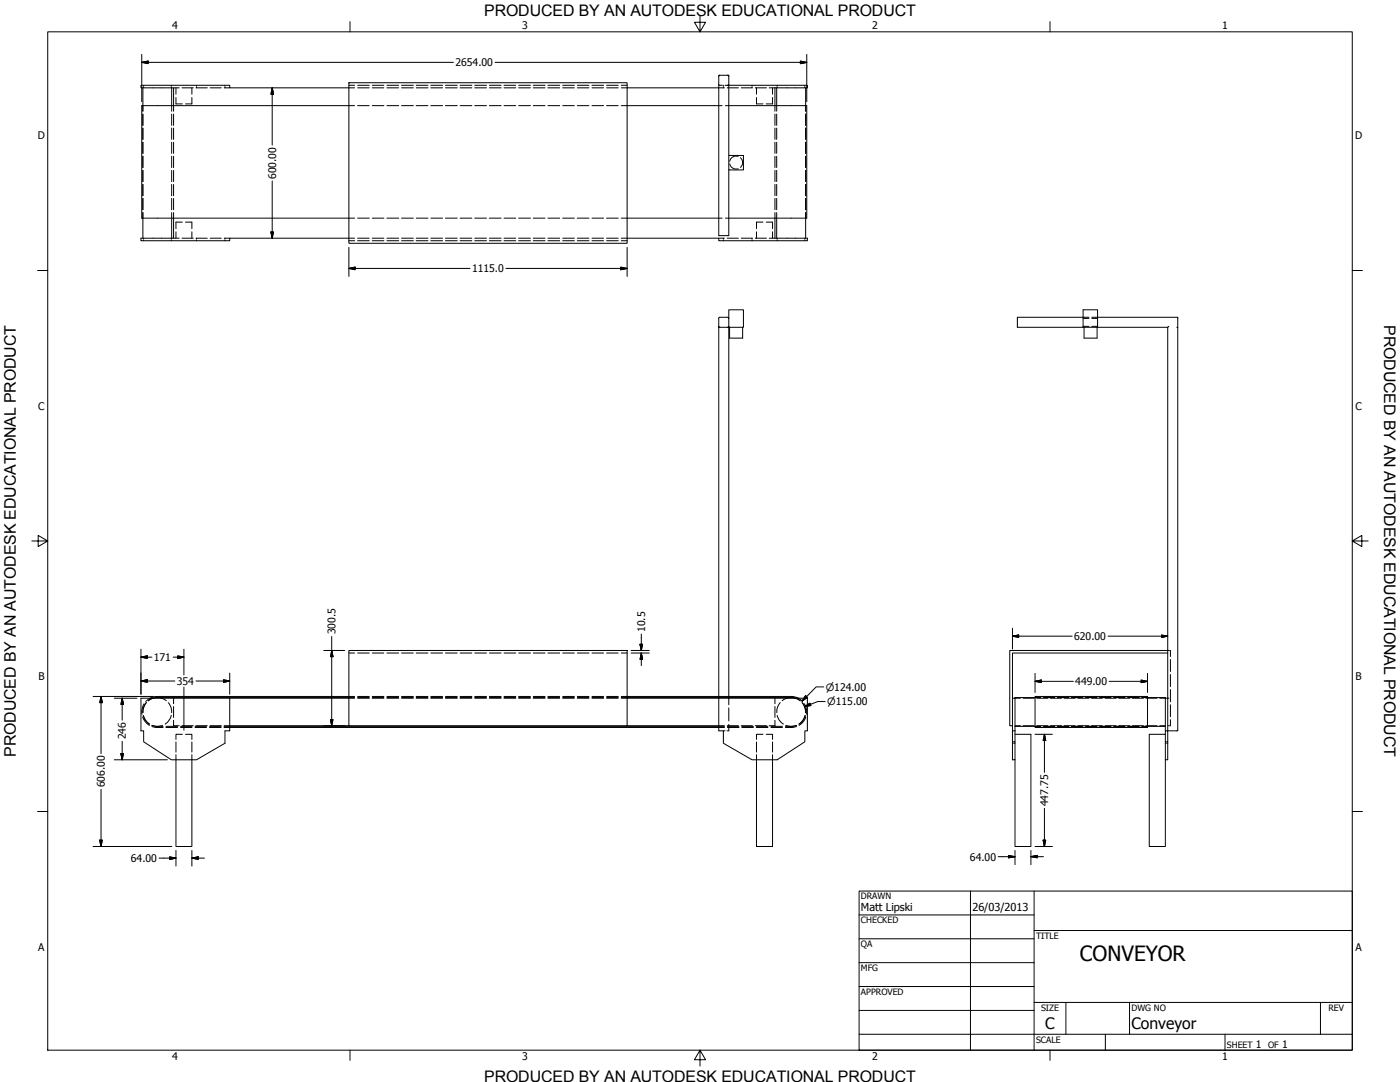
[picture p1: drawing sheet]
<svg xmlns="http://www.w3.org/2000/svg" width="559mm" height="432mm" viewBox="0 0 559 432" stroke-linecap="round" stroke-linejoin="round" font-family="sans-serif">
<!-- layer: Visible (ANSI) -->
<g fill="none" stroke="#000" stroke-width=".4">
<path d="M57 35.1v7.1M68.5 35.1v7.1M139.3 35.1h-47.6v-1.1h-35.4v1.1h13v7.1M139.3 33h111v64.1h-111zM250.3 35.1h36.6M290.9 34h31.4v1.1h-13v7.1M310 35.1v7.1M321.6 35.1v7.1M139.3 42.2h-82.7v44.9h82.7M250.3 42.2h36.6M290.9 42.2h31.1v44.9h-31.1M290.9 62h5.8v5.8h-5.8z"/>
<path d="M290.9 62v-32h-4v64h4v-26.2M57 87.1v8M68.5 87.1v8M69.3 87.1v8h-13v1h35.4v-1h47.6M250.3 87.1h36.6M309.3 87.1v8h13v1h-35.4v-1h-36.6M310 87.1v8M321.6 87.1v8M286.8 130.2l.5 .4h3.2l.4-.4M286.8 127l.5-.4h3.2l.4 .4M286.9 127.1v150.8M290.9 127.1v-3.5h5.8v7h-5.8v-.4"/>
<path d="M290.9 127.1v3.1M290.9 130.6v147.3M291.2 130.6v4.3h5.2v-4.3M432.3 123.6h5.8v7h-5.8zM432.3 126.6h-26.2v4h26.2M432.7 130.6v4.3h5.2v-4.3M438.1 126.6h32v4M438.1 130.6h28M466.1 130.6v148h.4M466.5 130.2l-.4 .4M469.7 130.6h.4v161.1h-4v-13.1h-1M139.3 259.6h111v30h-111z"/>
<path d="M466.1 259.6h-63.1v30h1.1M56.3 278.6h35.4v13.1h-1.9v4.9l-11.4 6.6h-10l-11.1-7.2v-4.3h-1zM91.7 278.6h47.6M139.3 278.4h-76.5l-1.7 .2 1.7-.2 1.6 .2M139.3 277.9h-76.5l-2.9 .7M250.3 278.4h65.5l1.7 .2-1.7-.2-1.7 .2M250.3 277.9h65.5l2.9 .7M286.9 278.4v.2h35.4v13.1h-1.1v4.3l-11 7.2h-10l-11.5-6.6v-4.9h-1.8v-13.1h-36.6M290.9 278.4v.2M404.1 278.6h1v13.1M404.1 278.6v13.1M413.1 277.9h44.9v12.4h-44.9z"/>
<path d="M413.1 278.4h-8v.2M458 278.4h7.1v13.3M466.1 260.6h-62v18M91.7 289.6h47.6M91.7 290.3h195.2M91.7 289.9h195.2M250.3 289.6h36.6M404.1 296h1v7.2h-1zM405.1 293.1h6.4v44.7h-6.4v-34.6M405.1 291.7h-1v4.3M405.1 289.9h8M405.1 291.7v4.3"/>
<path d="M458 289.9h7.1M465.1 293.1h-6.4v44.7h6.4v-34.6M465.1 291.7h1v4.3h-1zM465.1 296v7.2h1v-7.2M70.2 303.2v34.6h6.4v-34.6M301.9 303.2v34.6h6.5v-34.6"/>
</g>
<!-- layer: Hidden (ANSI) -->
<g fill="none" stroke="#000" stroke-width=".4">
<path d="M57.3 34v.4M57.3 34.7v.4M68.4 34v.4M68.4 34.7v.4M69.3 35.1h2.2M70.2 35.1v2.5M70.2 38.9v2.6h2.6M72.6 35.1h4.6M76.6 35.1v2.5M76.6 38.9v2.6h-2.6M78.2 35.1h4.5M78.4 34v.4"/>
<path d="M78.4 34.7v.4M83.9 35.1h4.4M89.5 35.1h2.2M89.8 34v.4M89.8 34.7v.4M139.3 35.1h2.2M139.3 34h2.2M142.7 35.1h4.7M142.7 34h4.7M148.6 35.1h4.6M148.6 34h4.6M154.4 35.1h4.7"/>
<path d="M154.4 34h4.7M160.3 35.1h4.7M160.3 34h4.7M166.1 35.1h4.7M166.1 34h4.7M172 35.1h4.7M172 34h4.7M177.8 35.1h4.7M177.8 34h4.7M183.6 35.1h4.7M183.6 34h4.7M189.5 35.1h4.7"/>
<path d="M189.5 34h4.7M195.3 35.1h4.7M195.3 34h4.7M201.2 35.1h4.7M201.2 34h4.7M207 35.1h4.7M207 34h4.7M212.9 35.1h4.7M212.9 34h4.7M218.7 35.1h4.7M218.7 34h4.7M224.6 35.1h4.6"/>
<path d="M224.6 34h4.6M230.4 35.1h4.7M230.4 34h4.7M236.3 35.1h4.6M236.3 34h4.6M242.1 35.1h4.7M242.1 34h4.7M248 35.1h2.3M248 34h2.3M286.9 33.7v.1M286.9 35.1h2.2M287 30.3l-.1 .2"/>
<path d="M287.1 34h1.3M287.3 30l-.2 .1M288.7 34v.4M288.7 34.7v.4M289.4 34h1.2M290.3 35.1h4.4M290.4 30l.2 .1M290.4 34h.5M290.8 30.3l.1 .2M290.9 33.7l-.1 .1M295.8 35.1h4.5M300.2 34v.4"/>
<path d="M300.2 34.7v.4M301.4 35.1h4.5M301.9 35.1v2.5M301.9 38.9v2.6h2.6M307 35.1h2.3M308.4 35.1v2.5M308.4 38.9v2.6h-2.6M310.2 34v.4M310.2 34.7v.4M321.2 34v.4M321.2 34.7v.4M57 42.2v2.2"/>
<path d="M57 45.5v4.5M57 51.1v4.5M57 56.8v4.4M68.5 42.2v2.2M68.5 45.5v4.5M68.5 51.1v4.5M68.5 56.8v4.4M69.3 42.2v2.2M69.3 45.5v4.5M69.3 51.1v4.5M69.3 56.8v4.4M139.3 42.2h2.2"/>
<path d="M142.7 42.2h4.7M148.6 42.2h4.6M154.4 42.2h4.7M160.3 42.2h4.7M166.1 42.2h4.7M172 42.2h4.7M177.8 42.2h4.7M183.6 42.2h4.7M189.5 42.2h4.7M195.3 42.2h4.7M201.2 42.2h4.7M207 42.2h4.7"/>
<path d="M212.9 42.2h4.7M218.7 42.2h4.7M224.6 42.2h4.6M230.4 42.2h4.7M236.3 42.2h4.6M242.1 42.2h4.7M248 42.2h2.3M286.9 42.2h1.3M289.6 42.2h1.3M309.3 42.2v2.2M309.3 45.5v4.5M309.3 51.1v4.5"/>
<path d="M309.3 56.8v4.4M310 42.2v2.2M310 45.5v4.5M310 51.1v4.5M310 56.8v4.4M321.6 42.2v2.2M321.6 45.5v4.5M321.6 51.1v4.5M321.6 56.8v4.4M57 62.4v4.5M57 68v4.5M57 73.6v4.5"/>
<path d="M57 79.2v4.5M68.5 62.4v4.5M68.5 68v4.5M68.5 73.6v4.5M68.5 79.2v4.5M69.3 62.4v4.5M69.3 68v4.5M69.3 73.6v4.5M69.3 79.2v4.5M291.3 65.4v.3a2.7 2.7 0 0 0 3.3 1.7M294.6 62.4a2.59 2.59 0 0 0-3.3 1.9M295.5 62.9l.2 .2a2.54 2.54 0 0 1-.2 3.7"/>
<path d="M309.3 62.4v4.5M309.3 68v4.5M309.3 73.6v4.5M309.3 79.2v4.5M310 62.4v4.5M310 68v4.5M310 73.6v4.5M310 79.2v4.5M321.6 62.4v4.5M321.6 68v4.5M321.6 73.6v4.5M321.6 79.2v4.5"/>
<path d="M57 84.8v2.3M57.3 95.1v.3M57.3 95.8v.3M68.4 95.1v.3M68.4 95.8v.3M68.5 84.8v2.3M69.3 84.8v2.3M69.3 95.1h2.2M70.2 92.5v2.6M72.6 95.1h4.6M72.8 88.6h-2.6v2.6M74 88.6h2.6v2.6"/>
<path d="M76.6 92.5v2.6M78.2 95.1h4.5M78.4 95.1v.3M78.4 95.8v.3M83.9 95.1h4.4M89.5 95.1h2.2M89.8 95.1v.3M89.8 95.8v.3M139.3 95.1h2.2M139.3 96.1h2.2M139.3 87.1h2.2M142.7 95.1h4.7"/>
<path d="M142.7 96.1h4.7M142.7 87.1h4.7M148.6 95.1h4.6M148.6 96.1h4.6M148.6 87.1h4.6M154.4 95.1h4.7M154.4 96.1h4.7M154.4 87.1h4.7M160.3 95.1h4.7M160.3 96.1h4.7M160.3 87.1h4.7M166.1 95.1h4.7"/>
<path d="M166.1 96.1h4.7M166.1 87.1h4.7M172 95.1h4.7M172 96.1h4.7M172 87.1h4.7M177.8 95.1h4.7M177.8 96.1h4.7M177.8 87.1h4.7M183.6 95.1h4.7M183.6 96.1h4.7M183.6 87.1h4.7M189.5 95.1h4.7"/>
<path d="M189.5 96.1h4.7M189.5 87.1h4.7M195.3 95.1h4.7M195.3 96.1h4.7M195.3 87.1h4.7M201.2 95.1h4.7M201.2 96.1h4.7M201.2 87.1h4.7M207 95.1h4.7M207 96.1h4.7M207 87.1h4.7M212.9 95.1h4.7"/>
<path d="M212.9 96.1h4.7M212.9 87.1h4.7M218.7 95.1h4.7M218.7 96.1h4.7M218.7 87.1h4.7M224.6 95.1h4.6M224.6 96.1h4.6M224.6 87.1h4.6M230.4 95.1h4.7M230.4 96.1h4.7M230.4 87.1h4.7M236.3 95.1h4.6"/>
<path d="M236.3 96.1h4.6M236.3 87.1h4.6M242.1 95.1h4.7M242.1 96.1h4.7M242.1 87.1h4.7M248 95.1h2.3M248 96.1h2.3M248 87.1h2.3M286.9 95.1h2.2M286.9 87.1h1.3M288.7 95.1v.3M288.7 95.8v.3"/>
<path d="M289.6 87.1h1.3M290.3 95.1h4.4M295.8 95.1h4.5M300.2 95.1v.3M300.2 95.8v.3M301.4 95.1h4.5M301.9 92.5v2.6M304.5 88.6h-2.6v2.6M305.8 88.6h2.6v2.6M307 95.1h2.3M308.4 92.5v2.6M309.3 84.8v2.3"/>
<path d="M310 84.8v2.3M310.2 95.1v.3M310.2 95.8v.3M321.2 95.1v.3M321.2 95.8v.3M321.6 84.8v2.3M286.9 130.6h.1M287.1 130.6h.2M290.4 130.6h.2M290.7 130.6h.2M432.3 127.1h2.4M432.3 130.2h2.4"/>
<path d="M432.3 126.6h2.4M435.8 127.1h2.3M435.8 130.2h2.3M435.8 126.6h2.3M466.1 259.6h.4M466.8 259.6h.4v2.4M59.2 279.7l1.9-1.1zM59.9 278.6l-1.7 1.4M64.5 278.6l1.9 1.1M69.3 278.6v2.3M139.3 278.6h2.2M139.3 260.6h2.2"/>
<path d="M139.3 277.9h2.2M139.3 278.4h2.2M142.7 278.6h4.7M142.7 260.6h4.7M142.7 277.9h4.7M142.7 278.4h4.7M148.6 278.6h4.6M148.6 260.6h4.6M148.6 277.9h4.6M148.6 278.4h4.6M154.4 278.6h4.7M154.4 260.6h4.7"/>
<path d="M154.4 277.9h4.7M154.4 278.4h4.7M160.3 278.6h4.7M160.3 260.6h4.7M160.3 277.9h4.7M160.3 278.4h4.7M166.1 278.6h4.7M166.1 260.6h4.7M166.1 277.9h4.7M166.1 278.4h4.7M172 278.6h4.7M172 260.6h4.7"/>
<path d="M172 277.9h4.7M172 278.4h4.7M177.8 278.6h4.7M177.8 260.6h4.7M177.8 277.9h4.7M177.8 278.4h4.7M183.6 278.6h4.7M183.6 260.6h4.7M183.6 277.9h4.7M183.6 278.4h4.7M189.5 278.6h4.7M189.5 260.6h4.7"/>
<path d="M189.5 277.9h4.7M189.5 278.4h4.7M195.3 278.6h4.7M195.3 260.6h4.7M195.3 277.9h4.7M195.3 278.4h4.7M201.2 278.6h4.7M201.2 260.6h4.7M201.2 277.9h4.7M201.2 278.4h4.7M207 278.6h4.7M207 260.6h4.7"/>
<path d="M207 277.9h4.7M207 278.4h4.7M212.9 278.6h4.7M212.9 260.6h4.7M212.9 277.9h4.7M212.9 278.4h4.7M218.7 278.6h4.7M218.7 260.6h4.7M218.7 277.9h4.7M218.7 278.4h4.7M224.6 278.6h4.6M224.6 260.6h4.6"/>
<path d="M224.6 277.9h4.6M224.6 278.4h4.6M230.4 278.6h4.7M230.4 260.6h4.7M230.4 277.9h4.7M230.4 278.4h4.7M236.3 278.6h4.6M236.3 260.6h4.6M236.3 277.9h4.6M236.3 278.4h4.6M242.1 278.6h4.7M242.1 260.6h4.7"/>
<path d="M242.1 277.9h4.7M242.1 278.4h4.7M248 278.6h2.3M248 260.6h2.3M248 277.9h2.3M248 278.4h2.3M286.9 277.9v.2M286.9 278.3v.1M290.9 277.9v.2M290.9 278.3v.1M290.9 278.6v2.6M309.3 278.6v2.3"/>
<path d="M314.1 278.6l-1.9 1.1M317.4 278.6l2 1.1-1.9-1.1M318.6 278.6l1.8 1.4M405.1 278.6h2.2M408.4 278.6h4.3M413.1 278.4h2.3M413.8 278.6h4.4M416.5 278.4h4.4M419.3 278.6h4.4M422.1 278.4h4.5M424.8 278.6h4.3M427.7 278.4h4.5"/>
<path d="M430.2 278.6h4.4M433.3 278.4h4.5M435.7 278.6h4.3M438.9 278.4h4.5M441.1 278.6h4.4M444.6 278.4h4.4M446.5 278.6h4.4M450.2 278.4h4.5M452 278.6h4.4M455.7 278.4h2.3M457.5 278.6h4.3M462.9 278.6h2.2"/>
<path d="M467.2 263.2v4.8M467.2 269.2v4.8M467.2 275.2v4.8M56.9 286.1l.9 1.7 1.8 1.7M57.2 285.5l.9 2 1.6 1.5-1.4-1.3zM57.5 280.9l-.9 2.3v1.9M58.4 280.4l-.3 .4a5.7 5.7 0 0 0-1.1 3.6 6.3 6.3 0 0 1 1.4-4zM60.6 289.9l1.7 .4h2.8M64.9 289.5a6.1 6.1 0 0 1-4.3 0l1.7 .4h2.8M66.2 290.3h4.7M66.2 289.9h4.7M67.2 280.4a5.9 5.9 0 0 1 1.3 4"/>
<path d="M68.4 285.5l-1.2 2.3-1.3 1.2M69.3 287.5v2.1h2.2M69.3 281.9v4.4M70.2 296.1v4.1M72.1 290.3h4.5M72.1 289.9h4.5M72.6 289.6h4.6M72.8 293.1h-2.6v2M74 293.1h2.6v2M76.6 296.1v4.1M77.9 290.3h4.5M77.9 289.9h4.5"/>
<path d="M78.2 289.6h4.5M83.6 290.3h4.7M83.6 289.9h4.7M83.9 289.6h4.4M89.4 290.3h2.3M89.4 289.9h2.3M89.5 289.6h2.2M286.9 289.6h2.2M286.9 290.3h2.3M286.9 289.9h2.3M288.7 291.7h.7M290.3 289.6h4.4"/>
<path d="M290.3 290.3h4.7M290.3 289.9h4.7M290.9 289.1v2.6h-.7M290.9 282.5v5.2M295.8 289.6h4.5M296.1 290.3h4.6M296.1 289.9h4.6M301.4 289.6h4.5M301.9 290.3h4.6M301.9 289.9h4.6M301.9 296.1v4.1M304.5 293.1h-2.6v2"/>
<path d="M305.8 293.1h2.6v2M307.7 290.3h4.6M307.7 289.9h4.6M308.4 296.1v4.1M309.3 287.5v2.1h-2.3M309.3 281.9v4.4M310.2 285.5a5.7 5.7 0 0 0 2.5 3.5M311.4 280.4a5.9 5.9 0 0 0-1.3 4M313.6 289.5h.1a6.1 6.1 0 0 0 4.2 0l-1.7 .4h-2.7M317.9 289.9l-1.6 .4h-2.8M320.2 280.4a5.2 5.2 0 0 1 1.3 4l.1-.1a5.6 5.6 0 0 0-1.4-3.9zM321.1 280.9a6.7 6.7 0 0 1 .8 4.2"/>
<path d="M321.4 285.5l-1.1 2.2-1.4 1.3 .6-.5a5.5 5.5 0 0 0 1.9-3zM321.6 286.1a6.4 6.4 0 0 1-2.6 3.4M404.1 296.6h.3M404.7 296.6h.4M405.1 289.6h2.2M408.4 289.6h4.3M413.1 289.9h2.3M413.8 289.6h4.4M416.5 289.9h4.4M419.3 289.6h4.4M422.1 289.9h4.5M424.8 289.6h4.3"/>
<path d="M427.7 289.9h4.5M430.2 289.6h4.4M433.3 289.9h4.5M435.7 289.6h4.3M438.9 289.9h4.5M441.1 289.6h4.4M444.6 289.9h4.4M446.5 289.6h4.4M450.2 289.9h4.5M452 289.6h4.4M455.7 289.9h2.3M457.5 289.6h4.3"/>
<path d="M462.9 289.6h2.2M465.1 296.6h.4M465.8 296.6h.3M466.1 289.6h.4M467.2 287.2v2.4h-.4M467.2 281.2v4.8M70.2 301.2v2M76.6 301.2v2M301.9 301.2v2M308.4 301.2v2"/>
</g>
<!-- layer: Border (ANSI) -->
<g fill="none" stroke="#000" stroke-width=".4">
<path d="M19 12.7h520.8v406.4h-520.8zM139.7 8.6v4.1M279.4 6.3v6.4l-2.2-3.8h4.4l-2.2 3.8M419.1 8.6v4.1M15 107.9h4M539.8 107.9h4M12.7 215.9h6.3l-3.8-2.2v4.4l3.8-2.2M539.8 215.9l3.8 2.2v-4.4l-3.8 2.2h6.3M15 323.8h4M539.8 323.8h4M139.7 419.1v4.1M279.4 419.1l2.2 3.8h-4.4l2.2-3.8v6.3"/>
<path d="M419.1 419.1v4.1"/>
</g>
<!-- layer: Title (ANSI) -->
<g fill="none" stroke="#000" stroke-width=".4">
<path d="M342.9 355.6h196.9v63.5h-196.9zM387.3 355.6v63.5M412.7 355.6v63.5M342.9 365.1h69.8M342.9 374.6h69.8M412.7 371.3h127.1M342.9 384.2h69.8M342.9 393.7h69.8M342.9 412.7h196.9M342.9 403.2h69.8M412.7 400h127.1M425.4 400v12.7"/>
<path d="M441.2 412.7v6.4M450.8 400v12.7M488.9 412.7v6.4M527 400v12.7"/>
</g>
<!-- layer: Dimension (ANSI) -->
<g fill="none" stroke="#000" stroke-width=".4">
<path d="M56.6 24.9l2.5-.5v1zM56.6 24.9h124.4M56.6 21.7v18.9M108.6 35.1l.6 2.5h-1.1zM108.6 35.1v22.8M197.6 24.9h124.4M319.5 24.4l2.5 .5-2.5 .5zM322 21.7v18.9M108.6 72.2v22.9M108.1 92.6h1.1l-.6 2.5zM139.3 98.7v11.6M250.3 98.7v11.6"/>
<path d="M139.3 107.1l2.4-.5v1zM139.3 107.1h48.3M201.9 107.1h48.4M247.8 106.6l2.5 .5-2.5 .5zM56.3 259.1v18M73.4 259.1v10.3M129.2 259.6h8.4M132.4 259.6l.5 2.5h-.9zM132.4 254v35.6M251.9 259.6h7.2M255.5 257.1h1l-.5 2.5zM256 253v6.6"/>
<path d="M404.1 253.9l2.5-.5v1zM404.1 253.9h23.8M404.1 250.7v8.3M442.3 253.9h23.8M463.6 253.4l2.5 .5-2.5 .5zM37.1 277.9h24.1M40.3 277.9l.5 2.5h-1zM40.3 277.9v22.8M45.6 278.6h9.1M48.8 278.6l.5 2.5h-1zM48.8 278.6v8.8M56.3 271.8l2.5-.5v1z"/>
<path d="M56.3 262.3l2.5-.6v1.1zM56.3 271.8h13.5M56.3 262.3h4.3M69.1 262.3h4.3M70.9 261.7l2.5 .6-2.5 .5zM73.4 274.2v17.2M78.2 271.8h13.5M89.2 271.3l2.5 .5-2.5 .5zM91.7 268.6v8.5M251.9 260.6h7.2M256 260.6l.5 2.5h-1zM256 260.6v5"/>
<path d="M321.6 277.6l.7 .7-2.1 1.5zM328.8 274.1h-3l-5.6 5.7M329.4 280h-3l-5.3 2M413.1 271.9l2.5-.5v1zM413.1 271.9h15.3M413.1 268.7v7.7M442.7 271.9h15.3M455.5 271.4l2.5 .5-2.5 .5zM458 268.7v7.7M48.8 295.8v7.4M129.2 289.6h8.4M132 287.1h.9l-.5 2.5z"/>
<path d="M321.1 282l2.2-1.3 .4 .9zM413.1 293.1h7M416.9 293.1l.5 2.4h-1zM416.9 293.1v15.1M40.3 315v22.8M45.6 303.2h21.2M48.3 300.7h1l-.5 2.5zM37.1 337.8h31.5M39.8 335.3h1l-.5 2.5zM70.2 339.4v6.2M76.6 339.4v6.2M405.1 339.4v5.7"/>
<path d="M411.5 339.4v5.7M413.1 337.8h7M416.4 335.3h1l-.5 2.5zM416.9 322.6v15.2M63.5 342.5h6.7M67.7 341.9l2.5 .6-2.5 .5zM76.6 342.5l2.5-.6v1.1zM76.6 342.5h5M398.4 341.9h6.7M402.6 341.4l2.5 .5-2.5 .4zM411.5 341.9l2.5-.5v.9zM411.5 341.9h5"/>
</g>
<g fill="#000" stroke="#000" stroke-width=".4">
<path d="M56.6 24.9l2.5-.5zM56.6 24.9l2.5-.5v1zM108.6 35.1l.6 2.5zM108.6 35.1l.6 2.5h-1.1zM319.5 25.4l2.5-.5zM319.5 24.4l2.5 .5-2.5 .5zM108.1 92.6l.5 2.5zM108.1 92.6h1.1l-.6 2.5zM139.3 107.1l2.4-.5zM139.3 107.1l2.4-.5v1zM247.8 107.6l2.5-.5zM247.8 106.6l2.5 .5-2.5 .5z"/>
<path d="M255.5 257.1l.5 2.5zM255.5 257.1h1l-.5 2.5zM404.1 253.9l2.5-.5zM404.1 253.9l2.5-.5v1zM463.6 254.4l2.5-.5zM463.6 253.4l2.5 .5-2.5 .5zM56.3 271.8l2.5-.5zM56.3 271.8l2.5-.5v1zM56.3 262.3l2.5-.6zM56.3 262.3l2.5-.6v1.1zM70.9 262.8l2.5-.5zM70.9 261.7l2.5 .6-2.5 .5z"/>
<path d="M89.2 272.3l2.5-.5zM89.2 271.3l2.5 .5-2.5 .5zM132.4 259.6l.5 2.5zM132.4 259.6l.5 2.5h-.9zM256 260.6l.5 2.5zM256 260.6l.5 2.5h-1zM321.6 277.6l-1.4 2.2zM321.6 277.6l.7 .7-2.1 1.5zM413.1 271.9l2.5-.5zM413.1 271.9l2.5-.5v1zM455.5 272.4l2.5-.5zM455.5 271.4l2.5 .5-2.5 .5z"/>
<path d="M40.3 277.9l.5 2.5zM40.3 277.9l.5 2.5h-1zM48.8 278.6l.5 2.5zM48.8 278.6l.5 2.5h-1zM132 287.1l.4 2.5zM132 287.1h.9l-.5 2.5zM321.1 282l2.2-1.3zM321.1 282l2.2-1.3 .4 .9zM416.9 293.1l.5 2.4zM416.9 293.1l.5 2.4h-1zM48.3 300.7l.5 2.5zM48.3 300.7h1l-.5 2.5z"/>
<path d="M39.8 335.3l.5 2.5zM39.8 335.3h1l-.5 2.5zM416.4 335.3l.5 2.5zM416.4 335.3h1l-.5 2.5zM67.7 343l2.5-.5zM67.7 341.9l2.5 .6-2.5 .5zM76.6 342.5l2.5-.6zM76.6 342.5l2.5-.6v1.1zM402.6 342.3l2.5-.4zM402.6 341.4l2.5 .5-2.5 .4zM411.5 341.9l2.5-.5zM411.5 341.9l2.5-.5v.9z"/>
</g>
<text font-size="8.4" x="431" y="383.5">CONVEYOR</text>
<g font-size="6.4">
<text x="552.4" y="129.8" transform="rotate(90 552.4 129.8)">PRODUCED BY AN AUTODESK EDUCATIONAL PRODUCT</text>
<text x="6.3" y="302" transform="rotate(-90 6.3 302)">PRODUCED BY AN AUTODESK EDUCATIONAL PRODUCT</text>
</g>
<g font-size="6.3">
<text x="193.3" y="6.3">PRODUCED BY AN AUTODESK EDUCATIONAL PRODUCT</text>
<text x="417.2" y="410.6">C</text>
<text x="451.6" y="410.7">Conveyor</text>
<text x="193.3" y="431.8">PRODUCED BY AN AUTODESK EDUCATIONAL PRODUCT</text>
</g>
<g font-size="4.4">
<text x="343.7" y="363.5">Matt Lipski</text>
<text x="388.1" y="363.7">26/03/2013</text>
</g>
<g font-size="4.2">
<text x="68.7" y="11.7">4</text>
<text x="208.4" y="11.7">3</text>
<text x="348.1" y="11.7">2</text>
<text x="487.8" y="11.7">1</text>
<text x="181.8" y="26.4">2654.00</text>
<text x="15.1" y="55.5">D</text>
<text x="540.9" y="55.5">D</text>
<text x="110.2" y="71.4" transform="rotate(-90 110.2 71.4)">600.00</text>
<text x="188.4" y="108.6">1115.0</text>
<text x="15.2" y="163.4">C</text>
<text x="541" y="163.4">C</text>
<text x="133.9" y="253.2" transform="rotate(-90 133.9 253.2)">300.5</text>
<text x="257.5" y="252.2" transform="rotate(-90 257.5 252.2)">10.5</text>
<text x="428.8" y="255.4">620.00</text>
<text x="61.4" y="263.8">171</text>
<text x="15.3" y="271.4">B</text>
<text x="70.5" y="273.3">354</text>
<text x="429.2" y="273.4">449.00</text>
<text x="541.1" y="271.4">B</text>
<text x="50.3" y="295.1" transform="rotate(-90 50.3 295.1)">246</text>
<text x="41.8" y="314.2" transform="rotate(-90 41.8 314.2)">606.00</text>
<text x="418.4" y="321.8" transform="rotate(-90 418.4 321.8)">447.75</text>
<text x="52.3" y="344">64.00</text>
<text x="387.2" y="343.4">64.00</text>
<text x="15.2" y="379.3">A</text>
<text x="541" y="379.3">A</text>
<text x="501.3" y="418.3">1</text>
<text x="511.8" y="418.3">1</text>
<text x="68.7" y="423.2">4</text>
<text x="208.4" y="423.2">3</text>
<text x="348.1" y="423.2">2</text>
<text x="487.8" y="423.2">1</text>
</g>
<g font-size="4">
<text x="329.6" y="275.6">⌀124.00</text>
<text x="330.2" y="281.4">⌀115.00</text>
</g>
<g font-size="3.5">
<text x="343.7" y="358.9">DRAWN</text>
<text x="343.7" y="368.5">CHECKED</text>
<text x="413.5" y="374.6">TITLE</text>
<text x="343.7" y="378">QA</text>
<text x="343.7" y="387.5">MFG</text>
<text x="343.7" y="397.1">APPROVED</text>
<text x="415.5" y="403.4">SIZE</text>
<text x="451.6" y="403.4">DWG NO</text>
<text x="530.3" y="403.4">REV</text>
<text x="413.5" y="416.1">SCALE</text>
<text x="489.7" y="418.3">SHEET</text>
<text x="506.2" y="418.3">OF</text>
</g>
</svg>
